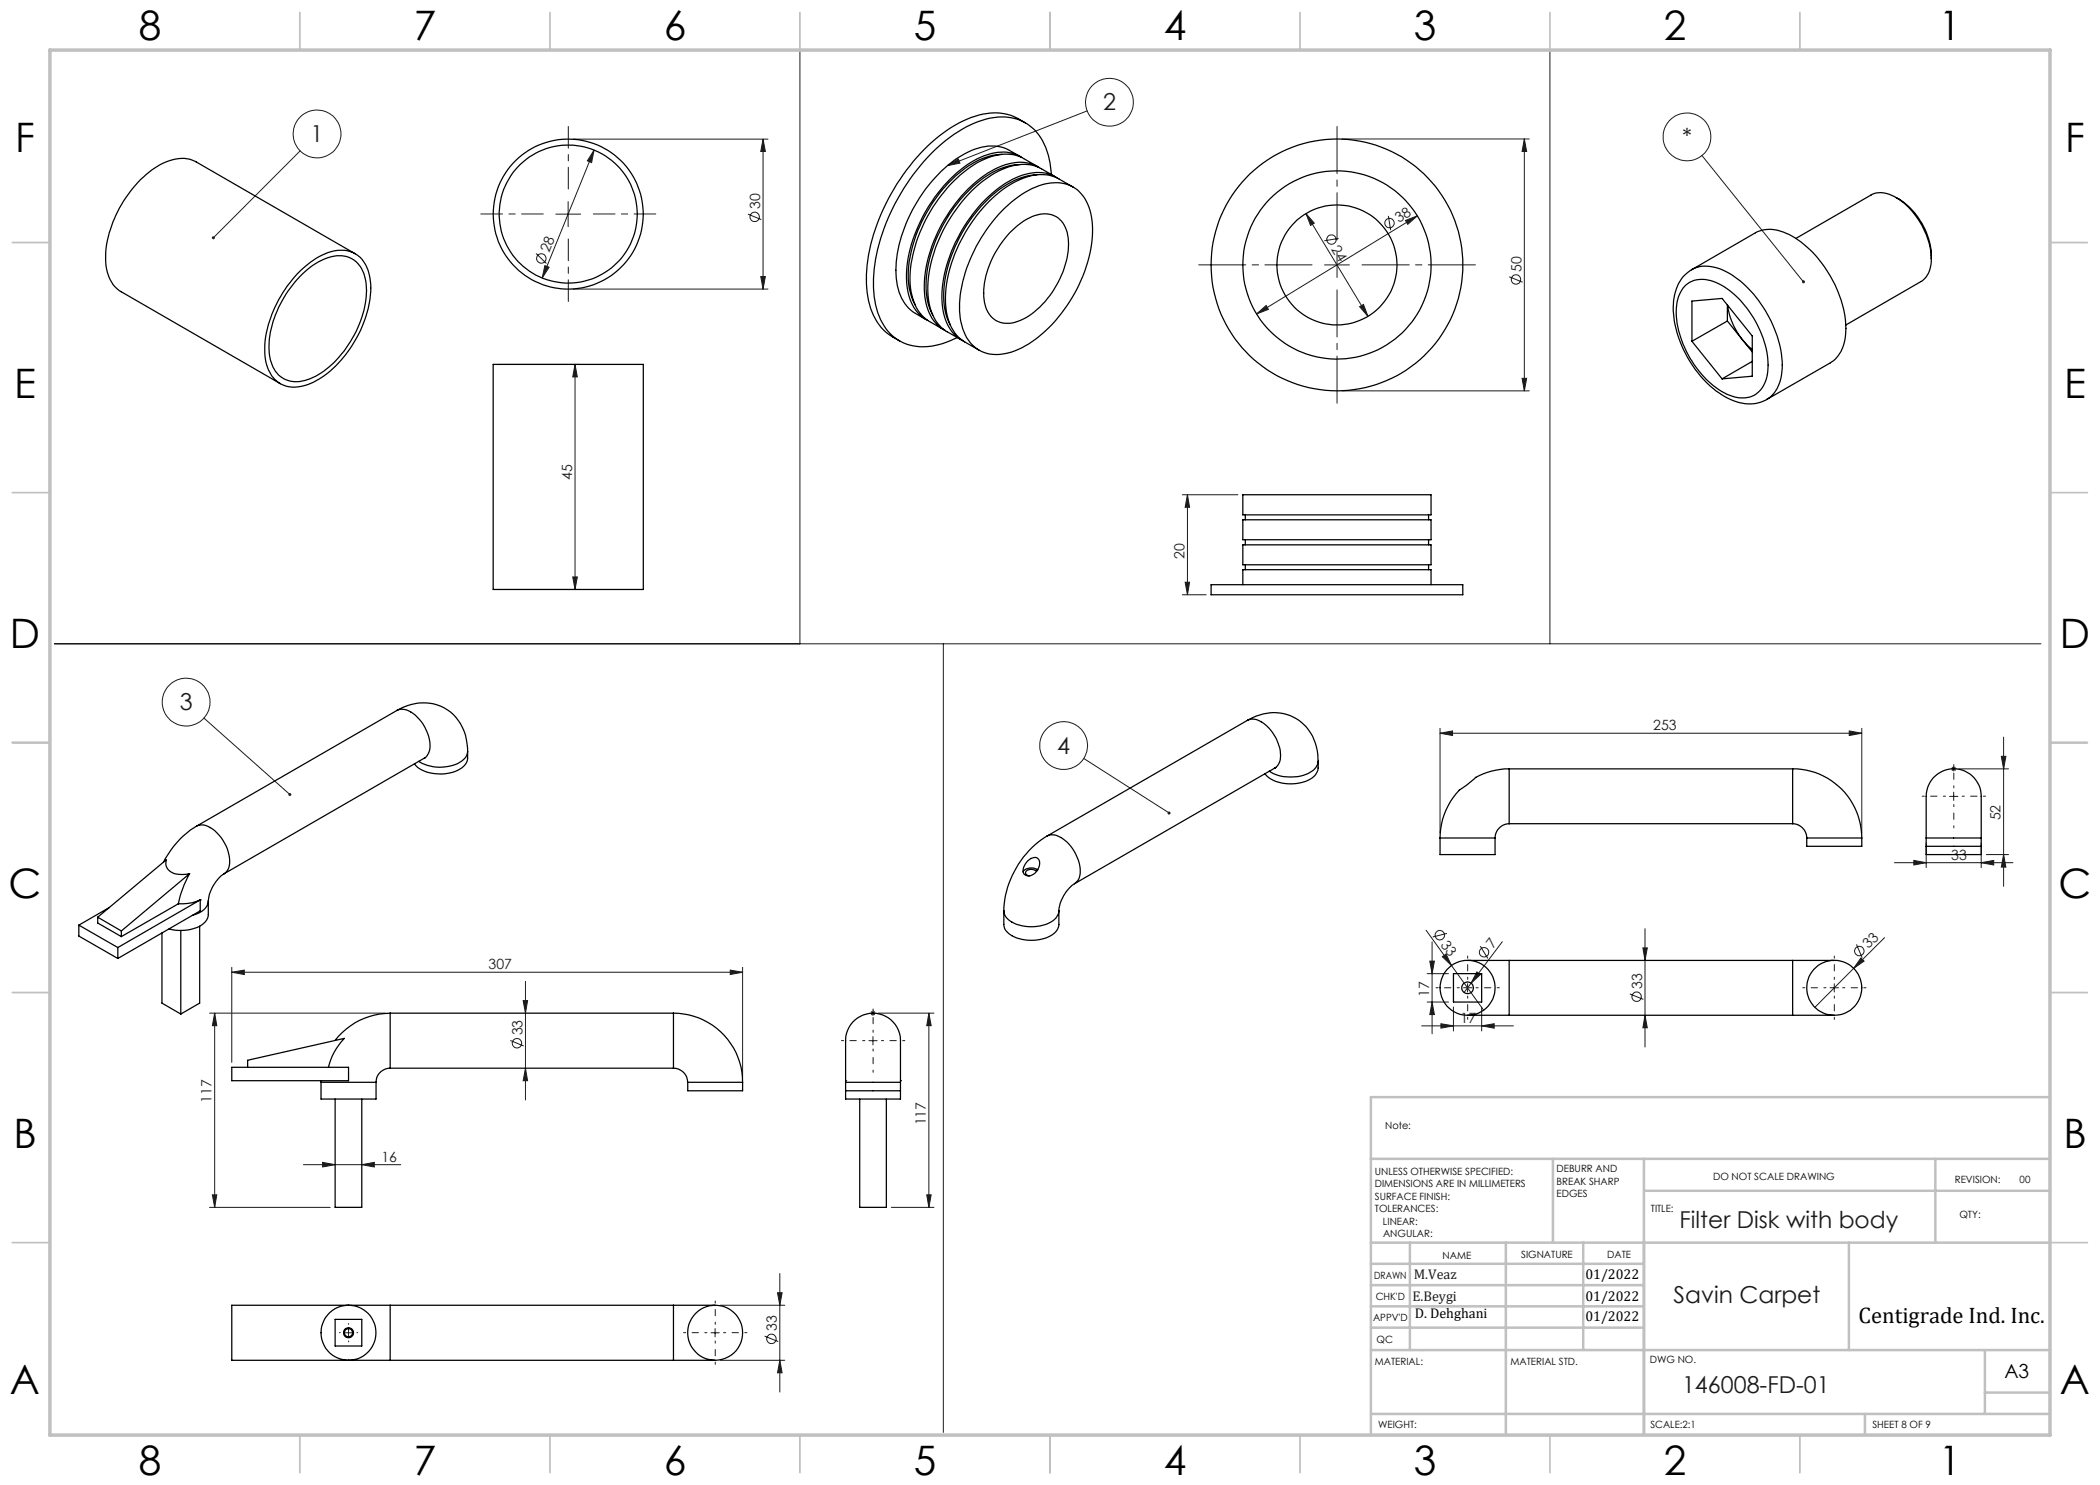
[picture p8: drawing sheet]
<svg xmlns="http://www.w3.org/2000/svg" width="420mm" height="297mm" viewBox="0 0 420 297" stroke-linecap="round" stroke-linejoin="round" font-family="sans-serif">
<g fill="none" stroke="#191924" stroke-width=".2">
<path d="M160 10v118.8M310 10v118.8M60 30.2l-17.3 17.4M114.7 27.8h38.9M118.8 30l-.5 2.5-.8-.3zM118.8 30l-10.4 25.6M152.6 27.8v30M152.6 27.8l.5 2.5h-.9zM189.5 33.1l2.2-1.3 .3 .8zM217.4 22.2l-27.9 10.9M268.4 27.8h37.5M304.9 27.8l.4 2.5h-.9z"/>
<path d="M304.9 27.8v50.4M340.4 31.1l20.3 25.3M107.2 50.7l2.1 2M109 53.1l.8 .3-1.4 2.2zM111.2 42.8h4.9M113.6 40.3v5M114.7 57.8h38.9M149.6 42.8l2.7 1.1M152.2 55.3h.9l-.5 2.5zM261.2 42.7l1.7 1.9-.8 .5zM261.2 42.7l12.4 20.5M264.9 53h5"/>
<path d="M267.4 50.5v5M267.7 47.7l-2.8 .5M277.7 43.2l.4 2.8M281.1 44.1l2.4-.9-1.9 1.7zM283.5 43.2l-32.2 19.6M301.8 55.3l2.7 1.1M99.7 72.9h16.3M115 72.9l.5 2.5h-1zM115 72.9v45M251.3 62.8l1.9-1.7 .5 .8zM268.4 78.2h37.5M271.9 61.3l.8-.4 .9 2.3z"/>
<path d="M304.4 75.7h.9l-.4 2.5zM236.5 99h11.1M237.5 99l.4 2.5h-.9zM237.5 99v20M99.7 117.9h16.3M114.5 115.4h1l-.5 2.5zM236.5 119h4.7M237 116.4h.9l-.4 2.6zM10.9 128.8h397.3M188.7 128.8v157.7M40.8 143.6l17.2 15.3M216.7 151.7l17.1 10.9"/>
<path d="M288 146.6l2.5-.4v.9zM288 145.7v20.9M288 146.6h84.4M369.9 146.2l2.5 .4-2.5 .5zM372.4 145.7v20.9M389.9 159.3h1.7M390.2 153.8h1.1M390.4 153.4l.7 .7M390.7 153.2v1.1M390.7 158.4v1.7M391.1 153.4l-.7 .7M391.8 153.8h9.9"/>
<path d="M400.3 151.3h.9l-.5 2.5zM400.7 147.4v29.9M378.9 172.5h23.7M382.8 172.1l2.4 .4-2.4 .5zM385.2 168.6v4.9M396.2 172.5l2.5-.4v.9zM396.2 168.6v4.9M397.3 170.9h4.4M400.7 170.9l.5 2.5h-.9zM46.4 194.4l2.5-.4v.9zM46.4 193.5v19M46.4 194.4h102.1"/>
<path d="M105.1 196.3v23.7M146 194l2.5 .4-2.5 .5zM148.5 193.5v22M285.2 186.1l11.5 15.9M285.4 194.7h4.3M286 192.2h.9l-.5 2.5zM286.4 188.4v18.4M288.5 191.3l.7-.5 1.1 2.3zM289.4 186.7l-2.8 .7M292.7 197.6h1.7M293.5 196.7v1.7M295.4 194.4l.7 .5-1.9 1.7z"/>
<path d="M296.1 189.2l1.5 2.5M300.5 188.3l-7.7 10.2M326 198.8l2.7 1.1M328.6 189.6h.9l-.5 2.5zM329 185.7v23.7M366 197.6h1.7M366.9 196.7v1.7M370.7 193.7l-7.7 7.8M371.3 188.9l1.1 2.7M372.2 191.6l.6 .6-2.1 1.5zM376.9 187.5l-6.2 6.2M41.9 202.6h35.1"/>
<path d="M42.9 202.6l.5 2.5h-.9zM42.9 202.6v38.9M102.1 208.1l2.6 1.1M104.6 200.1h.9l-.4 2.5zM105.1 213.6l.4 2.5h-.9zM173.8 208.1h1.6M174.1 202.6h1M174.2 202.3l.7 .7M174.6 207.3v1.7M174.6 202.1v1.1M174.9 202.3l-.7 .7M175.6 202.6h11.2"/>
<path d="M185.8 202.6l.4 2.5h-.9zM185.8 202.6v38.9M284.3 205.2h18.4M285.4 200.4h4.3M286.4 200.4l.5 2.5h-.9zM288.2 204.7l2.5 .5-2.5 .4zM290.7 201.4v4.8M296.3 205.2l2.5-.5v.9zM296.3 201.4v4.8M329 203.1l.5 2.5h-.9zM42.5 239h.9l-.5 2.5zM60.7 232.9h19.5"/>
<path d="M64.5 232.5l2.5 .4-2.5 .5zM72.4 232.9l2.5-.4v.9zM185.3 239h.9l-.4 2.5zM41.9 241.5h24.1M155.5 258.5h.9l-.4 2.6zM156 254.7v23.7M178.3 241.5h8.5M68.9 266.6h1.6M69.7 265.7v1.7M142.2 266.6h1.7M143 265.7v1.7M144 261.1h13"/>
<path d="M144 272.1h13M152.9 267.2l2.7 1.1M156 272.1l.4 2.5h-.9z"/>
<circle cx="63.4" cy="26.8" r="4.8"/>
<circle cx="221.9" cy="20.5" r="4.8"/>
<circle cx="337.4" cy="27.4" r="4.8"/>
<circle cx="108.3" cy="51.7" r=".94"/>
<circle cx="150.9" cy="43.4" r=".94"/>
<circle cx="266.3" cy="47.9" r=".93"/>
<circle cx="277.9" cy="44.6" r=".93"/>
<circle cx="303.2" cy="55.9" r=".94"/>
<circle cx="37.2" cy="140.4" r="4.8"/>
<circle cx="212.7" cy="149.1" r="4.8"/>
<circle cx="288" cy="187" r=".95"/>
<circle cx="296.8" cy="190.5" r=".94"/>
<circle cx="327.3" cy="199.3" r=".94"/>
<circle cx="371.9" cy="190.2" r=".93"/>
<circle cx="103.4" cy="208.7" r=".95"/>
<circle cx="154.3" cy="267.8" r=".94"/>
</g>
<g fill="none" stroke="#191924" stroke-width=".2" stroke-dasharray="15.2 1.3 1.3 1.3" stroke-dashoffset="14.8">
<path d="M389.1 159.2h-4.7M390.8 157.6v-4.7M392.4 159.2h4.7M390.8 160.9v4.7M291.9 197.5h-4.7M293.5 195.9v-4.7M293.5 199.2v4.7M295.2 197.5h4.7M365.2 197.5h-4.7M366.9 195.9v-4.7M366.9 199.2v4.7M368.5 197.5h4.7"/>
<path d="M173 208.1h-4.7M174.6 206.5v-4.7M174.6 209.8v4.7M176.3 208.1h4.7M141.4 266.5h-4.7M143.1 264.9v-4.7M143.1 268.2v4.7M144.7 266.5h4.7"/>
</g>
<path d="M113.7 37.8v-12.5M108.7 42.8h-12.5M113.7 47.8v12.5M118.7 42.8h12.5" fill="none" stroke="#191924" stroke-width=".2" stroke-dasharray="15.2 1.3 1.3 1.3" stroke-dashoffset="10.9"/>
<path d="M262.4 53h-22.7M267.4 48v-22.7M267.4 58v22.6M272.4 53h22.7" fill="none" stroke="#191924" stroke-width=".2" stroke-dasharray="15.2 1.3 1.3 1.3" stroke-dashoffset="5.8"/>
<path d="M68.1 266.5h-.2M69.7 264.9v-.2M69.7 268.2v.2M71.4 266.5h.1" fill="none" stroke="#191924" stroke-width=".2" stroke-dasharray="15.2 1.3 1.3 1.3"/>
<g fill="none" stroke="#c0c0c0" stroke-width=".35">
<path d="M60 2.5v7.5M110 2.5v7.5M160 2.5v7.5M210 2.5v7.5M260 2.5v7.5M310 2.5v7.5M360 2.5v7.5M2.5 48.5h7.5M410 48.5h7.5M2.5 98.5h7.5M410 98.5h7.5M2.5 148.5h7.5"/>
<path d="M410 148.5h7.5M2.5 198.5h7.5M410 198.5h7.5M2.5 248.5h7.5M410 248.5h7.5M60 287v7.5M110 287v7.5M160 287v7.5M210 287v7.5M260 287v7.5M310 287v7.5M360 287v7.5"/>
</g>
<g fill="none" stroke="#c0c0c0" stroke-width=".5">
<path d="M410 219.4h-135.8v67.4M274.2 231.8h135.8M310.6 231.8v16.7M328.8 231.8v55.2M328.8 238.2h81.2M387.1 231.8v16.7M274.2 248.5h135.8M274.2 257h54.6M274.2 252.8h54.6M282 248.5v21.5M301.2 248.5v38.3M316.7 248.5v21.5"/>
<path d="M369.8 248.5v21.5M274.2 265.5h54.6M274.2 261.3h54.6M274.2 270h135.8M397 270v12.8M397 278.5h13M274.2 282.8h135.8M373 282.8v4.2"/>
</g>
<path d="M10 10h400v277h-400z" fill="none" stroke="#c0c0c0" stroke-width=".7"/>
<g fill="#191924">
<path d="M288.5 191.3l.7-.5 1.1 2.3z"/>
<path d="M372.2 191.6l.6 .6-2.1 1.5z"/>
<path d="M295.4 194.4l.7 .5-1.9 1.7z"/>
<path d="M42.4 47.3l.1 .5 .2-.2-.2 .2a.3 .3 0 0 0 .4-.1 .3 .3 0 0 0 0-.4 .3 .3 0 0 0-.5 0zM189.5 33.1l2.2-1.3 .3 .8zM360.4 56.2v.1a.29 .29 0 0 0 .2 .3 .29 .29 0 0 0 .3 0l-.2-.2 .2 .2a.3 .3 0 0 0 0-.5 .3 .3 0 0 0-.5 .1zM57.8 158.6l-.1 .1a.3 .3 0 0 0 .1 .4 .3 .3 0 0 0 .4 0l-.2-.2 .2 .2v-.4zM233.6 162.4a.3 .3 0 0 0 0 .4 .3 .3 0 0 0 .5 0l-.3-.2 .3 .2v-.2a.3 .3 0 0 0-.2-.3 .3 .3 0 0 0-.3 .1z"/>
<path d="M185.8 202.6l.4 2.5h-.9zM185.3 239h.9l-.4 2.5z"/>
<path d="M400.3 151.3h.9l-.5 2.5zM400.7 170.9l.5 2.5h-.9z"/>
<path d="M271.9 61.3l1.7 1.9-.9-2.3zM261.2 42.7l.9 2.4 .8-.5z"/>
<path d="M369.9 146.2l2.5 .4-2.5 .5zM288 146.6l2.5-.4v.9z"/>
<path d="M64.5 232.5l2.5 .4-2.5 .5zM72.4 232.9l2.5-.4v.9z"/>
<path d="M288.2 204.7l2.5 .5-2.5 .4zM296.3 205.2l2.5-.5v.9z"/>
<path d="M251.3 62.8l2.4-.9-.5-.8zM281.1 44.1l.5 .8 1.9-1.7z"/>
<path d="M118.8 30l-1.3 2.2 .8 .3zM109 53.1l-.6 2.5 1.4-2.2z"/>
<path d="M286 192.2h.9l-.5 2.5zM286.4 200.4l.5 2.5h-.9z"/>
<path d="M42.5 239h.9l-.5 2.5zM42.9 202.6l.5 2.5h-.9zM105.1 213.6l.4 2.5h-.9zM104.6 200.1h.9l-.4 2.5z"/>
<path d="M115 72.9l.5 2.5h-1zM114.5 115.4h1l-.5 2.5z"/>
<path d="M328.6 189.6h.9l-.5 2.5zM329 203.1l.5 2.5h-.9z"/>
<path d="M152.6 27.8l.5 2.5h-.9zM152.2 55.3h.9l-.5 2.5zM304.9 27.8l.4 2.5h-.9zM304.4 75.7h.9l-.4 2.5zM237.5 99l.4 2.5h-.9zM237 116.4h.9l-.4 2.6zM155.5 258.5h.9l-.4 2.6zM156 272.1l.4 2.5h-.9z"/>
<path d="M46.4 194.4l2.5-.4v.9zM146 194l2.5 .4-2.5 .5z"/>
<path d="M382.8 172.1l2.4 .4-2.4 .5zM396.2 172.5l2.5-.4v.9z"/>
</g>
<g fill="none" stroke="#000" stroke-width=".25">
<path d="M200.4 30.9a14.6 14.6 0 0 0-9.3 4.3 29.3 29.3 0 0 0-9.5 19.5 13 13 0 0 0 1.4 6.3M203.9 32.9a14.8 14.8 0 0 0-9.3 4.4 29.4 29.4 0 0 0-9.4 19.4 12 12 0 0 0 1.3 6.3M204 31.3l-2.1-1.2a8.7 8.7 0 0 0-8.2 .3 25.6 25.6 0 0 0-10.7 10.7 24.4 24.4 0 0 0-3.5 16 8 8 0 0 0 3.6 5.6l2.1 1.2M204.4 31.5a8.3 8.3 0 0 0-8.2-.1 26.4 26.4 0 0 0-11.8 12.2 23.1 23.1 0 0 0-2.8 15 7.7 7.7 0 0 0 4 5.5M205.1 24.6a10.9 10.9 0 0 0-10.9-1.1 31.3 31.3 0 0 0-14.2 12.4 37.2 37.2 0 0 0-6.7 20.9 13.3 13.3 0 0 0 3.9 9.6l2.7 1.8M207.4 35a16 16 0 0 0-10.6 5.6 28.4 28.4 0 0 0-8.1 18.9 11.3 11.3 0 0 0 1.4 5.5M207.6 33.3l-2.9-1.6a8.9 8.9 0 0 0-8.5 .5 28.2 28.2 0 0 0-12.3 14.4 20.4 20.4 0 0 0-1.3 13.1 7.5 7.5 0 0 0 3.3 4.6l2.8 1.6M207.9 33.5a8.3 8.3 0 0 0-8.2 0 26.4 26.4 0 0 0-11.7 12.1 23.4 23.4 0 0 0-2.8 15.1 7.7 7.7 0 0 0 3.9 5.4M210.3 34.9a12.6 12.6 0 0 0-4.4-9.8 10.1 10.1 0 0 0-9.4-1 29.1 29.1 0 0 0-13.8 10.8 38.4 38.4 0 0 0-8 21.8 13.6 13.6 0 0 0 3.9 10.5 10.4 10.4 0 0 0 10.7 1.2l2.2-.9M211.1 35.4l-2.8-1.6a8.9 8.9 0 0 0-8.6 .4 28.2 28.2 0 0 0-12.2 14.4 21 21 0 0 0-1.4 13.2 7.5 7.5 0 0 0 3.3 4.6l2.9 1.6M211.5 35.6a8.4 8.4 0 0 0-8.3-.1 26.9 26.9 0 0 0-12.5 13.9 21.7 21.7 0 0 0-1.8 14 7.5 7.5 0 0 0 3.7 4.8M214.6 37.4l-2.8-1.6a8.9 8.9 0 0 0-8.6 .5 28.2 28.2 0 0 0-12.2 14.4 20.9 20.9 0 0 0-1.4 13.1 7.4 7.4 0 0 0 3.4 4.6l2.8 1.6"/>
<path d="M379.2 39.5a14.2 14.2 0 0 1 7.1 12.2M59.4 54.8a14.1 14.1 0 0 1 8.3-4.7 5.7 5.7 0 0 1 6.2 5.1 19.4 19.4 0 0 1-3 13 19.2 19.2 0 0 1-9.9 8.9 5.7 5.7 0 0 1-7.7-4.2 17.9 17.9 0 0 1 2.1-12.3 27.2 27.2 0 0 1 4-5.8zM60.5 54.8a11.3 11.3 0 0 1 7.8-3.7 5.4 5.4 0 0 1 4.9 5.2 20.1 20.1 0 0 1-5.3 15 13 13 0 0 1-8.4 5 5.2 5.2 0 0 1-5.4-4.3 18.7 18.7 0 0 1 3.5-13.8l1.4-1.8zM71 50.8l-31.8-18.4a7 7 0 0 0-6.6 .3 23.2 23.2 0 0 0-10.9 14.6 11.7 11.7 0 0 0 .9 9.6l1.3 1.3 32.2 18.5M200.3 42.3a17.2 17.2 0 0 1 10.1-5.7 6.9 6.9 0 0 1 7.6 5.4 22.2 22.2 0 0 1-2.2 14.9 26.8 26.8 0 0 1-12.1 13 8.1 8.1 0 0 1-8.9-.6 10.2 10.2 0 0 1-2.9-7.9 29.8 29.8 0 0 1 8.4-19.1zM202 46.5a10.2 10.2 0 0 1 7.4-3.7 4.8 4.8 0 0 1 4.2 4.8 18 18 0 0 1-5.6 13.8 9.9 9.9 0 0 1-7 3.3 4.8 4.8 0 0 1-4.2-4.8 18.1 18.1 0 0 1 5.2-13.4zM336.9 57.3a5.4 5.4 0 0 1 6.3-.8 19.2 19.2 0 0 1 9.4 11.2 12 12 0 0 1 0 9.6 5 5 0 0 1-6.7 1.8 18.8 18.8 0 0 1-9.5-10.9 13.1 13.1 0 0 1-.5-9.4zM338.3 53.9a7.9 7.9 0 0 0-3.6 6.9 22.2 22.2 0 0 0 7.4 16.5 11.9 11.9 0 0 0 8.6 3.4l1.6-.3 1-.5M338.3 53.9l12.8-7.3a6.7 6.7 0 0 1 6.2 .1 22.2 22.2 0 0 1 10.9 13.2 14 14 0 0 1 0 10.4l-1.2 1.6-.9 .7-12.8 7.3M338.3 53.9a7.2 7.2 0 0 1 7.4 .7 23.4 23.4 0 0 1 10.7 19.1 7.1 7.1 0 0 1-3.1 6.2M359.2 47.7l15-8.7a5 5 0 0 1 5.1 .6 15.5 15.5 0 0 1 7 12.1M386.3 51.7a4.9 4.9 0 0 1-2.1 4.6l-15.1 8.7"/>
<path d="M98.6 72.9h30.1v45h-30.1zM338.4 68.3v-8.1l6-.5 6 7.5v8l-6 .6M338.4 68.3l6 7.5M345.5 61v3.2M345.5 64.2l-7.1 4.1M345.5 64.2l3 3.7M345.5 61.1a14.2 14.2 0 0 0 3 6.8M348.5 67.9l1.9 2M348.5 67.9l1.9 2.5M350.4 72.3l-6 3.5M248.6 99h37.6v4h-37.6zM242.2 116.9h50.4v2.1h-50.4z"/>
<path d="M248.6 116.9v-3h37.6v3M248.6 104h37.6v3.9h-37.6zM248.6 109h37.6v4h-37.6zM249.1 103v1M249.1 107.9v1.1M249.1 113v.9M285.7 103v1M285.7 107.9v1.1M285.7 113v.9M79.4 142.1a9 9 0 0 1 12.7 2.6 10.3 10.3 0 0 1 1.4 5.6M79.4 142.1a3.3 3.3 0 0 1 3.6 .9 8.6 8.6 0 0 1 2.9 7l-.5 1.2-.5 .4M79.4 142.1l-40.1 23.1"/>
<path d="M84.9 151.6l-40.1 23.2M85.1 151.5l-.2 .1M93.5 150.3a4.1 4.1 0 0 1-.2 2.2 6.2 6.2 0 0 1-6 2.3 6 6 0 0 1-4.4-2M93.5 150.3a3.6 3.6 0 0 1-3 2.8 8.2 8.2 0 0 1-6.8-.8M249.5 144.1a9.1 9.1 0 0 1 11.8 1.3 10.4 10.4 0 0 1 2.3 6.9M249.5 144.1a3.2 3.2 0 0 1 3.5 .8 8.1 8.1 0 0 1 2.9 7.5l-.3 .6-.6 .6M249.5 144.1l-40.1 23.1M255 153.6l-40.1 23.1M255.2 153.5l-.2 .1M263.6 152.3v1.3a3.2 3.2 0 0 1-2.5 2.7 8 8 0 0 1-7.9-1.3l-.2-.2M263.6 152.3a3.3 3.3 0 0 1-2.5 2.6 8.6 8.6 0 0 1-7.2-.7M301.8 153.8a11.4 11.4 0 0 0-7.2 2.2l-1.3 1a8.1 8.1 0 0 0-3.7 4.1l-.4 .9a14.5 14.5 0 0 0-1.2 5.6"/>
<path d="M301.8 153.8v10.9M301.8 153.8h56.7M358.5 153.8a13.8 13.8 0 0 1 13.9 13.8M358.5 153.8v10.9M37.9 174.7a4.7 4.7 0 0 1-4.2-.7 2.04 2.04 0 0 1-.5-2l-13.7 11.4M37.9 174.7a21.9 21.9 0 0 0-2.2 6.1M37.9 174.7l-13.6 11.5M39.3 165.2a17.5 17.5 0 0 0-6.6 7.2M39.3 165.2a2.9 2.9 0 0 1 3.2 .6 8 8 0 0 1 3.3 7.8l-.5 .7-.5 .5M40 180h.1M40 180a9.5 9.5 0 0 1-4.3 .8M40 180l-16.4 9.5"/>
<path d="M40 180v2.2l-16.4 9.5M44.8 174.8a7.6 7.6 0 0 0-3.1 5.4M205.5 172.2a1.48 1.48 0 0 1 2.3-.3 2.5 2.5 0 0 1-2.3 3.3 1.09 1.09 0 0 1-.8-1.7zM207.3 174.3a1.43 1.43 0 0 0-2.2 .3l.3 .4 .4 .2M207.6 174a2.2 2.2 0 0 0-3 .4M209.4 167.2a18.5 18.5 0 0 0-8.6 15M209.4 167.2a3.2 3.2 0 0 1 3.6 .9 8.4 8.4 0 0 1 3 7l-.3 .8-.8 .8M214.9 176.7a7.5 7.5 0 0 0-3.1 5.5M288 167.6v3.3h11v-3.3M288 167.6h11M301.8 164.7a2.89 2.89 0 0 0-2.8 2.9M301.8 164.7h56.7"/>
<path d="M358.5 164.7a2.89 2.89 0 0 1 2.9 2.9M361.4 167.6v1.7h11v-1.7M361.4 167.6h11M385.2 167.6v-6.8a6 6 0 0 1 3.8-6.8 5.6 5.6 0 0 1 7.2 6.4v7.2M385.2 169.3h11M385.2 167.6v3.3h11v-3.3M385.2 167.6h11M15.8 185l7.8 4.5M15.8 185v2.2l7.8 4.5M19.5 183.4l4.8 2.8M19.5 183.4v1.2l4.8 2.7M21.9 181.5l-6.1 3.5"/>
<path d="M23.6 189.5v2.2M24.3 186.2v1.1M32.4 186.6v14l3.8 2.2M35.7 180.8l-11.4 6.5M36.2 186.1v16.7M39.9 185.2v15.4l-3.7 2.2M41.7 180.2v2.7a3.7 3.7 0 0 1-3.4 2.9 9.5 9.5 0 0 1-4.5 0M41.7 180.2a3.2 3.2 0 0 1-2.8 2.7l-.4 .2M200.8 182.2v2.7a3.2 3.2 0 0 0 2.5 2.7 8 8 0 0 0 7.9-1.3l.6-1.2v-2.9M200.8 182.2a3.2 3.2 0 0 0 2.5 2.7 8 8 0 0 0 7.9-1.3l.5-.9 .1-.5M290.7 194.7h5.6v5.7h-5.6zM293.5 192.1h8.3"/>
<path d="M301.8 192.1v11M301.8 192.1h56.7M358.5 192.1h8.4M358.5 192.1v11M46.4 213.5h23.3v2.6h-23.3zM49.5 213.5v-1.4l19.4-4.4a12.5 12.5 0 0 0-3.2 5.8M64.2 216.1v.4M64.2 216.5v3.3h11v-3.3M64.2 216.5h11M67 219.8v21.7h5.4v-21.7M78 213.6a2.81 2.81 0 0 0-2.8 2.9M78 202.6a14 14 0 0 0-11 5.5"/>
<path d="M78 202.6v11M78 213.6h56.7M78 202.6h56.7M134.7 213.6a2.86 2.86 0 0 1 2.8 2.9M134.7 202.6a13.8 13.8 0 0 1 13.8 13.9M134.7 202.6v11M137.5 216.5v1.7h11v-1.7M137.5 216.5h11M169.1 216.5v-7a5.9 5.9 0 0 1 4.9-6.8 5.6 5.6 0 0 1 6.1 6.4v7.4M169.1 218.2h11M169.1 216.5v3.3h11v-3.3M169.1 216.5h11"/>
<path d="M169.1 216.1h.1M171.9 219.8v21.7h5.4v-21.7M180.1 216.1h.1M293.5 203.1h8.3M301.8 203.1h56.7M358.5 203.1h8.4M67 263.9h5.4v5.3h-5.4zM69.7 265.5v.2M78 261.1h-31.6v11h31.6M78 261.1v11M78 272.1h56.7M78 261.1h56.7"/>
<path d="M134.7 272.1h8.3M134.7 261.1h8.3M134.7 261.1v11"/>
<circle cx="113.7" cy="42.8" r="13.8"/>
<circle cx="113.7" cy="42.8" r="15"/>
<circle cx="267.4" cy="53" r="12"/>
<circle cx="267.4" cy="53" r="18.8"/>
<circle cx="267.4" cy="53" r="25.2"/>
<circle cx="293.5" cy="197.6" r="5.5"/>
<circle cx="293.5" cy="197.6" r="1.16"/>
<circle cx="366.9" cy="197.6" r="5.5"/>
<circle cx="69.7" cy="266.5" r="1"/>
<circle cx="69.7" cy="266.6" r=".81"/>
<circle cx="69.7" cy="266.6" r="5.5"/>
<circle cx="143" cy="266.6" r="5.5"/>
</g>
<g font-size="8.1">
<text x="27.8" y="8">8</text>
<text x="82.8" y="8">7</text>
<text x="132.8" y="8">6</text>
<text x="182.8" y="8">5</text>
<text x="232.8" y="8">4</text>
<text x="282.8" y="8">3</text>
<text x="332.8" y="8">2</text>
<text x="387.8" y="8">1</text>
<text x="3" y="30.4">F</text>
<text x="413" y="30.4">F</text>
<text x="2.8" y="79.6">E</text>
<text x="412.8" y="79.6">E</text>
<text x="2" y="129.6">D</text>
<text x="412" y="129.6">D</text>
<text x="1.7" y="179.6">C</text>
<text x="411.7" y="179.6">C</text>
<text x="2.7" y="229.6">B</text>
<text x="412.7" y="229.6">B</text>
<text x="2" y="278.9">A</text>
<text x="412" y="278.9">A</text>
<text x="27.8" y="295">8</text>
<text x="82.8" y="295">7</text>
<text x="132.8" y="295">6</text>
<text x="182.8" y="295">5</text>
<text x="232.8" y="295">4</text>
<text x="282.8" y="295">3</text>
<text x="332.8" y="295">2</text>
<text x="387.8" y="295">1</text>
</g>
<g font-size="4.7" fill="#191924">
<text x="220.6" y="22.1">2</text>
<text x="62.1" y="28.4">1</text>
<text x="336.4" y="29">*</text>
<text x="36" y="142">3</text>
<text x="211.5" y="150.7">4</text>
<text x="335.9" y="245.6">Filter Disk with body</text>
<text x="334.7" y="260.5">Savin Carpet</text>
<text x="336.4" y="278.5">146008-FD-01</text>
</g>
<text font-size="4.5" x="371.7" y="264.6">Centigrade Ind. Inc.</text>
<text font-size="3.9" x="400.9" y="275.5">A3</text>
<g font-size="2.8" fill="#191924">
<text x="152" y="41.8" transform="rotate(-90 152 41.8)">30</text>
<text x="279.8" y="44.7" transform="rotate(-31 279.8 44.7)">38</text>
<text x="109.9" y="50.6" transform="rotate(-68 109.9 50.6)">28</text>
<text x="266.2" y="49.8" transform="rotate(59 266.2 49.8)">24</text>
<text x="304.3" y="54.3" transform="rotate(-90 304.3 54.3)">50</text>
<text x="114.4" y="96" transform="rotate(-90 114.4 96)">45</text>
<text x="236.9" y="111.8" transform="rotate(-90 236.9 111.8)">20</text>
<text x="330.7" y="146">253</text>
<text x="400.1" y="164.1" transform="rotate(-90 400.1 164.1)">52</text>
<text x="390.2" y="171.9">33</text>
<text x="288" y="188.9" transform="rotate(54 288 188.9)">33</text>
<text x="298.6" y="189.8" transform="rotate(-53 298.6 189.8)">7</text>
<text x="373.7" y="189.8" transform="rotate(-45 373.7 189.8)">33</text>
<text x="97.7" y="193.8">307</text>
<text x="328.4" y="197.8" transform="rotate(-90 328.4 197.8)">33</text>
<text x="285.8" y="199.4" transform="rotate(-90 285.8 199.4)">17</text>
<text x="104.5" y="207.1" transform="rotate(-90 104.5 207.1)">33</text>
<text x="292.1" y="204.6">17</text>
<text x="42.3" y="220.6" transform="rotate(-90 42.3 220.6)">117</text>
<text x="185.2" y="225.1" transform="rotate(-90 185.2 225.1)">117</text>
<text x="76.3" y="232.3">16</text>
<text x="282.8" y="255.9">M.Veaz</text>
<text x="282.5" y="260.1">E.Beygi</text>
<text x="155.4" y="266.2" transform="rotate(-90 155.4 266.2)">33</text>
</g>
<g font-size="2.8">
<text x="317.1" y="255.9">01/2022</text>
<text x="282.9" y="263.6">D. Dehghani</text>
<text x="317.1" y="260.1">01/2022</text>
<text x="317.1" y="264.2">01/2022</text>
</g>
<g font-size="2">
<text x="277" y="225.8">Note:</text>
<text x="275" y="234.9">UNLESS OTHERWISE SPECIFIED:</text>
<text x="275" y="237.4">DIMENSIONS ARE IN MILLIMETERS</text>
<text x="275" y="239.9">SURFACE FINISH:</text>
<text x="311.3" y="234.5">DEBURR AND</text>
<text x="311.3" y="237">BREAK SHARP</text>
<text x="311.3" y="239.5">EDGES</text>
<text x="342.6" y="236">DO NOT SCALE DRAWING</text>
<text x="391" y="236.6">REVISION:</text>
<text x="403.9" y="236.6">00</text>
<text x="275" y="242.4">TOLERANCES:</text>
<text x="276.6" y="244.9">LINEAR:</text>
<text x="330.2" y="242.4">TITLE:</text>
<text x="391.9" y="243.7">QTY:</text>
<text x="276.6" y="247.4">ANGULAR:</text>
<text x="288.5" y="251.7">NAME</text>
<text x="304.2" y="251.7">SIGNATURE</text>
<text x="321.4" y="251.7">DATE</text>
<text x="274.8" y="255.9">DRAWN</text>
<text x="275.1" y="260.1">CHK'D</text>
<text x="274.6" y="264.2">APPV'D</text>
<text x="275.3" y="268.5">QC</text>
<text x="275" y="273">MATERIAL:</text>
<text x="302.1" y="273">MATERIAL STD.</text>
<text x="330" y="272.5">DWG NO.</text>
<text x="275.6" y="285.6">WEIGHT:</text>
<text x="330.1" y="285.6">SCALE:2:1</text>
<text x="374.5" y="285.6">SHEET 8 OF 9</text>
</g>
</svg>
